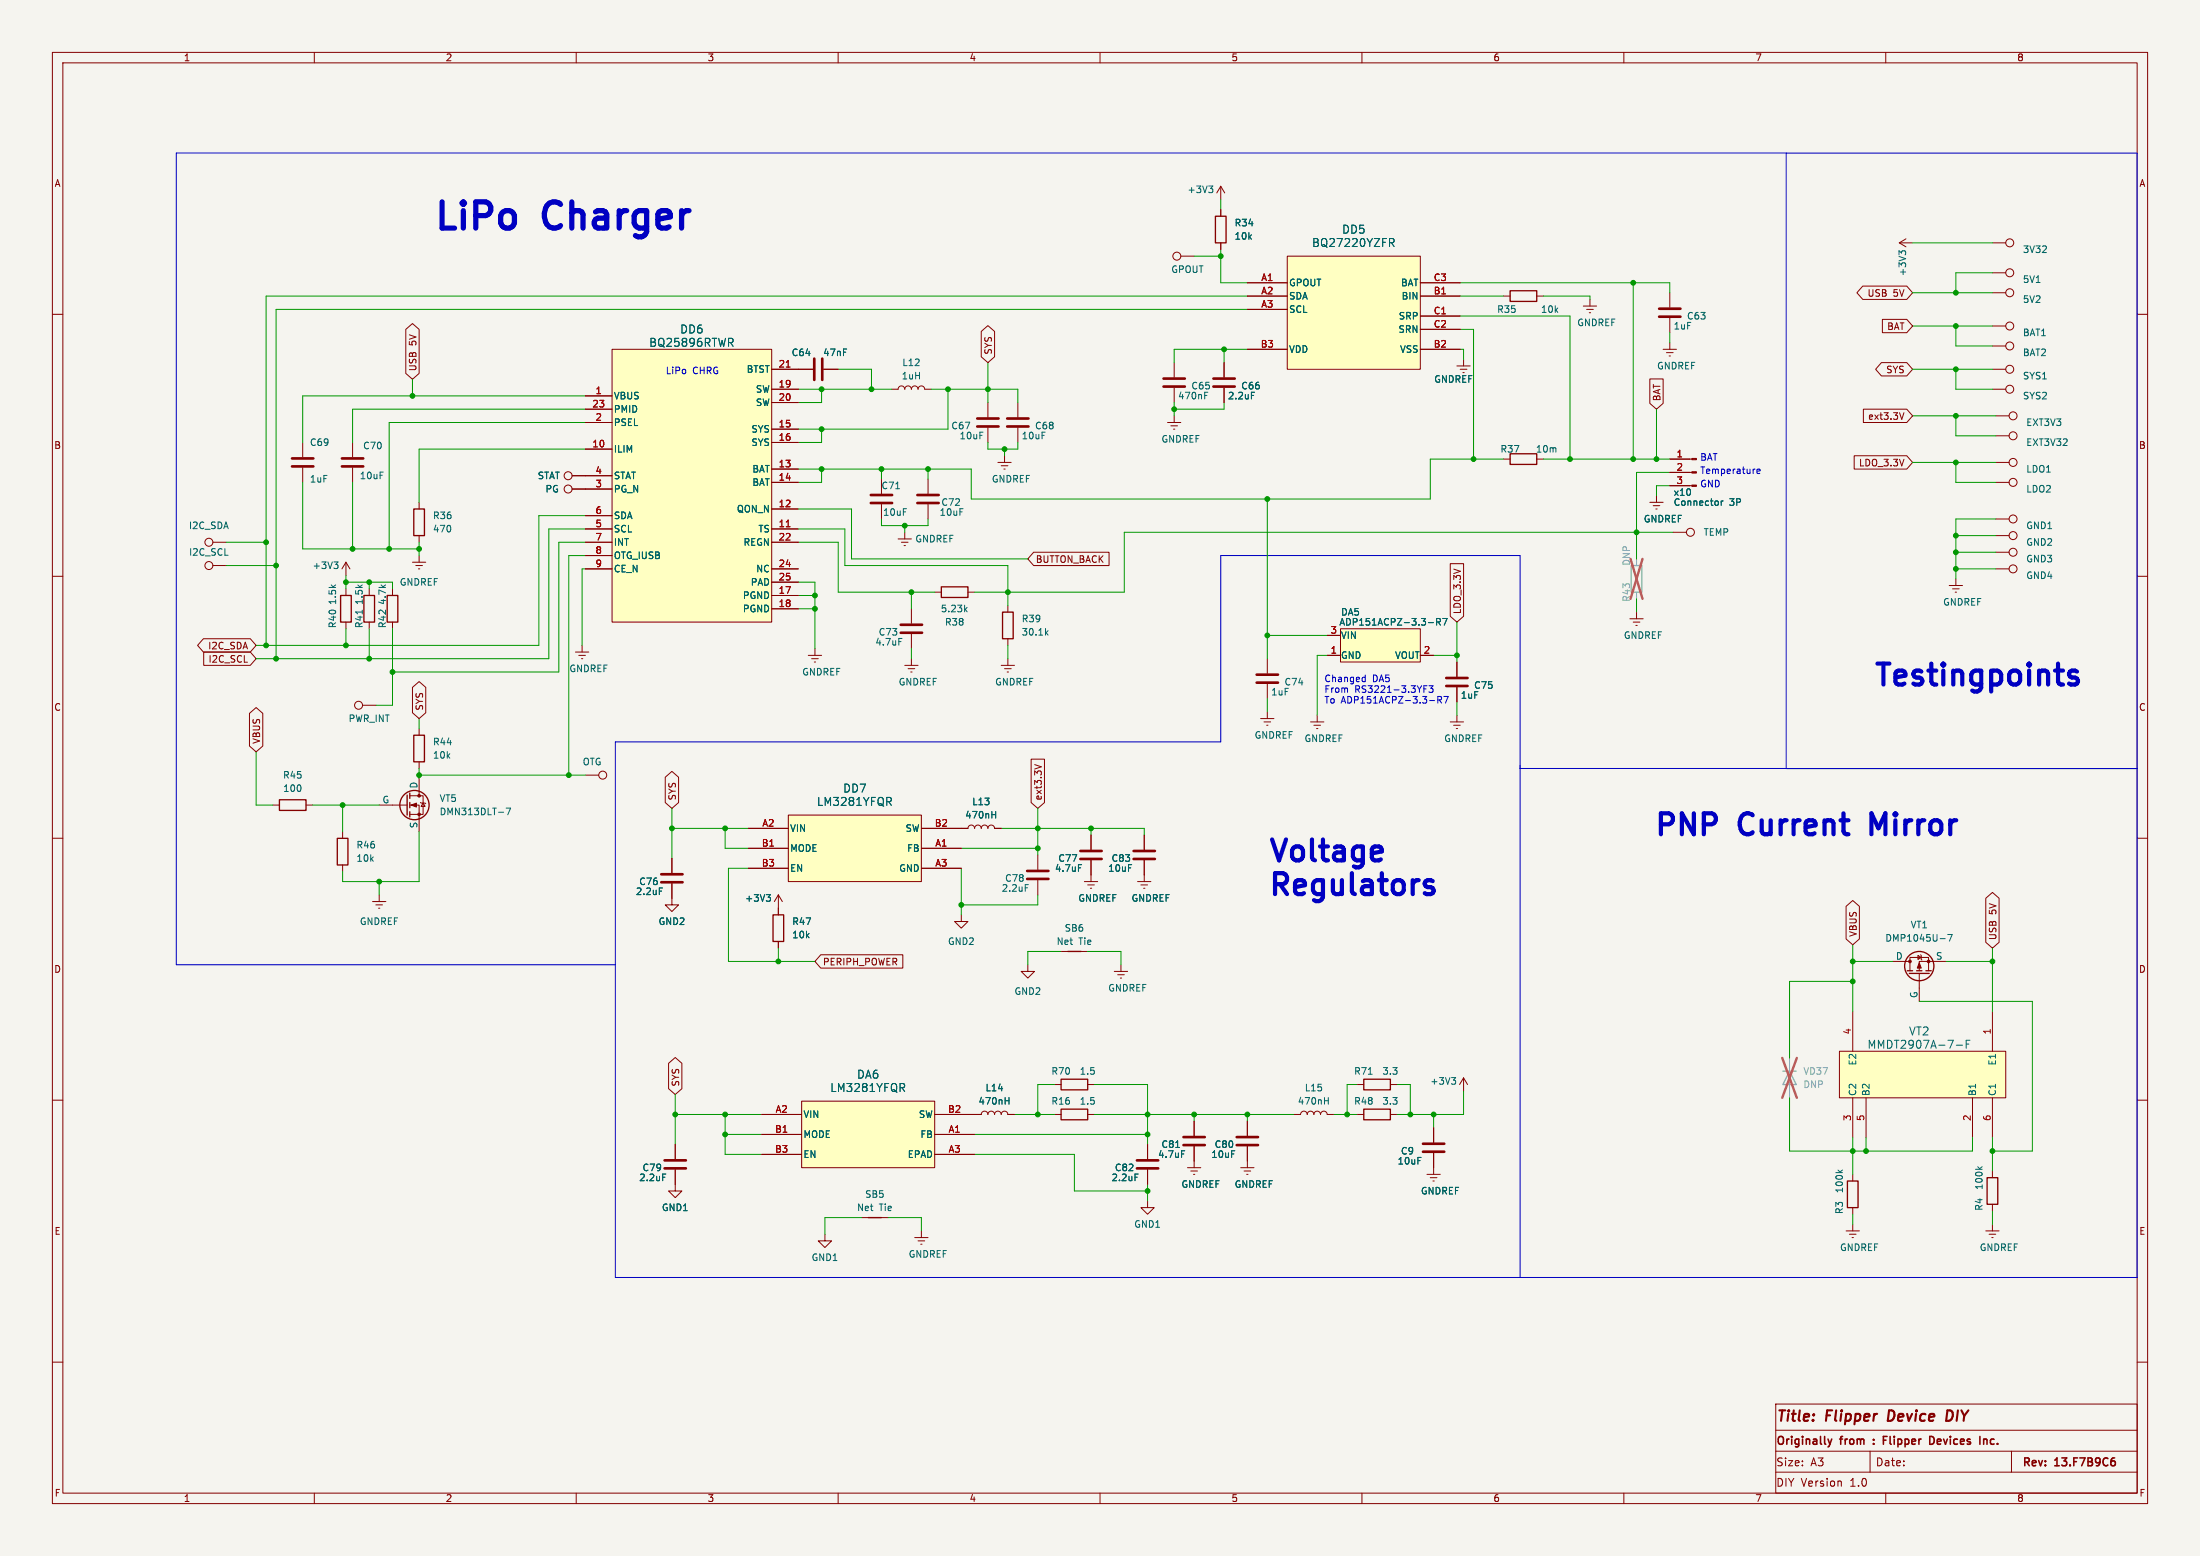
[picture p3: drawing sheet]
<svg xmlns="http://www.w3.org/2000/svg" width="420mm" height="297mm" viewBox="0 0 420 297" stroke-linecap="round" stroke-linejoin="round" font-family="sans-serif">
<path d="M0 0h420v297h-420z" fill="#f5f4ef" stroke="#f5f4ef" stroke-width=".19"/>
<g fill="none" stroke="#840000" stroke-width=".19">
<path d="M10 10h400v277h-400zM12 12h396v273h-396zM60 10v2M110 10v2M160 10v2M210 10v2M260 10v2M310 10v2M360 10v2M10 60h2M408 60h2M10 110h2"/>
<path d="M408 110h2M10 160h2M183.5 158.1h1.3a.64 .64 0 0 1 .6-.6 .64 .64 0 0 1 .7 .6 .64 .64 0 0 1 .6-.6 .64 .64 0 0 1 .6 .6 .64 .64 0 0 1 .7-.6 .64 .64 0 0 1 .6 .6 .64 .64 0 0 1 .6-.6 .64 .64 0 0 1 .7 .6h1.2M408 160h2M183.5 174.6v1.3h1.3l-1.3 1.3-1.3-1.3h1.3M198.1 163.2v2.8M198.1 168v2.8M202.6 181.6h5M212.7 185.4h2.6M213.4 186.1h1.2M213.9 186.7h.2M214 184.2v1.2"/>
<path d="M10 210h2M186.1 212.7h1.2a.64 .64 0 0 1 .7-.6 .64 .64 0 0 1 .6 .6 .64 .64 0 0 1 .6-.6 .64 .64 0 0 1 .7 .6 .64 .64 0 0 1 .6-.6 .64 .64 0 0 1 .6 .6 .64 .64 0 0 1 .7-.6 .64 .64 0 0 1 .6 .6h1.3M408 210h2M10 260h2M408 260h2M339 268h69v17h-69zM339 273h69M339 277h69M357 277v4M384 277v4M60 285v2M110 285v2"/>
<path d="M160 285v2M210 285v2M260 285v2M310 285v2M339 281h69M351.4 282.8l.1 .9M360 285v2"/>
</g>
<path d="M349 274.7l.3 1M349.3 275.7l-.1 .3M349.7 274.7l-.4 1M357.7 275.5v.2M357.7 274.8v.1M359.5 274.9h.5M360.3 274.2h-.8v1.5M368.4 274.2a.76 .76 0 0 1 .9 .7 .76 .76 0 0 1-.9 .8M378.8 274.8h.5v.9M403.7 278.9l.1 .2-.1 .6" fill="none" stroke="#840000" stroke-width=".3"/>
<path d="M360.6 269.2l-.2 2h.5M372.5 269.3l-.7-.1-.3 2h.5l.5-.3" fill="none" stroke="#840000" stroke-width=".4"/>
<path d="M189.4 155.5h.7M190.1 154.9v1.3M195.7 168.9h.6M191.9 210.1h.7M192.6 209.5v1.3" fill="none" stroke="#006464" stroke-width=".19"/>
<path d="M196.1 166.2h4.1M196.1 167.8h4.1" fill="none" stroke="#840000" stroke-width=".51"/>
<path d="M203.8 181.6h2.6" fill="none" stroke="#840000" stroke-width=".25"/>
<path d="M150.5 155.6h25.4v12.7h-25.4z" fill="#ffffc2"/>
<g fill="none" stroke="#840000" stroke-width=".19">
<path d="M317.5 66.7h2.5M318.1 67.3h1.3M318.6 67.9h.3M318.8 65.4v1.3M315 95.9h2.5M315.6 96.5h1.3M316.1 97.2h.3M316.2 94.6v1.3M318.8 92.7h4.2M318.8 90.2h4.2M318.8 87.6h4.2M319.4 101.6h2.5"/>
<path d="M240.7 137.2h2.5M241.3 137.8h1.3M241.8 138.4h.3M241.9 125.7v2.8M241.9 130.6v2.8M241.9 135.9v1.3M250.2 137.8h2.5M250.8 138.4h1.3M251.3 139.1h.3M251.5 136.5v1.3M276.9 137.8h2.5M277.5 138.4h1.3"/>
<path d="M278 139.1h.3M278.1 136.5v1.3M142.9 158.1h7.6M150.5 155.6h25.4v12.7h-25.4zM175.9 158.1h7.6M208.3 159.4v2.8M218.4 159.4v2.8M128.3 168.7v4h1.2l-1.2 1.3-1.3-1.3h1.3M128.3 163.8v2.8M142.9 161.9h7.6M142.9 165.7h7.6M148.6 170.8v3.8"/>
<path d="M148.6 179.7v1.3M148.6 170.8l-.8 1.3M148.6 170.8l.8 1.3M175.9 161.9h7.6M175.9 165.7h7.6M207 168.3h2.5M207.6 168.9h1.3M208.2 169.5h.2M208.3 164.2v4.1M217.2 168.3h2.5M217.8 168.9h1.3M218.3 169.5h.3"/>
<path d="M218.4 164.2v4.1M196.2 184.2v1.2h1.3l-1.3 1.3-1.3-1.3h1.3M201.3 212.7h1.3M201.3 207h1.3M207.6 212.7h1.3M207.6 207h1.3M228 214v2.8M228 218.8v4.1M238.1 214v2.8M238.1 218.8v4.1M259.1 207h1.2M265.4 207h1.3"/>
<path d="M219.1 229.2v1.3h1.2l-1.2 1.3-1.3-1.3h1.3M226.7 222.9h2.5M227.3 223.5h1.3M227.8 224.2h.3M236.9 222.9h2.5M237.5 223.5h1.3M238 224.2h.3"/>
<circle cx="322.7" cy="101.6" r=".76"/>
</g>
<path d="M328.6 95.6v.9M329 95.6l-.4 .3M169.7 153l.5 .7M170 152.3l.2 .2-.2 .4M125.9 169.5h.6M146.3 170.8h.8l-.4 .4M146.8 171.2l.3 .3v.3l-.3 .2M205.9 165h.6M224.4 219h.8M225.6 219.7h.6M261.2 205h.8" fill="none" stroke="#006464" stroke-width=".19"/>
<path d="M239.9 128.8h4.1M239.9 130.3h4.1M126.2 166.9h4.1M126.2 168.4h4.1M206.2 162.4h4.1M206.2 164h4.1M216.4 162.4h4.1M216.4 164h4.1M225.9 217h4.1M225.9 218.6h4.1M236.1 217h4.1M236.1 218.6h4.1" fill="none" stroke="#840000" stroke-width=".51"/>
<path d="M147.6 174.6h2v5.1h-2zM202.6 211.7h5v2h-5zM202.6 206h5v2h-5zM260.3 206h5.1v2h-5.1z" fill="none" stroke="#840000" stroke-width=".25"/>
<path d="M340.4 204.5h2.5M341.6 204.5l1.3 2.5h-2.5z" fill="none" stroke="#9c9b98" stroke-width=".25"/>
<path d="M341.6 201.9v7.7" fill="none" stroke="#9c9b98" stroke-width=".19"/>
<path d="M340.2 201.9l2.8 7.7M343 201.9l-2.8 7.7" fill="none" stroke="#e65255" stroke-width=".46"/>
<g fill="#840000" stroke="#840000" stroke-width=".19">
<path d="M323 92.6h.8v.2h-.8z"/>
<path d="M323 90h.8v.3h-.8z"/>
<path d="M323 87.5h.8v.3h-.8z"/>
</g>
<path d="M255.9 120h15.2v6.4h-15.2z" fill="#ffffc2"/>
<g fill="none" stroke="#840000" stroke-width=".19">
<path d="M233 35.6l-.7 1.2M233 35.6v2.5M233 35.6l.8 1.2M233 40v1.3M233 46.4v1.2M318.8 55.9v2.8M233.7 69.2v2.8M233.7 74v2.8M278.1 69.9h2.6M278.8 70.5h1.2M279.3 71.1h.2M279.4 68.6v1.3"/>
<path d="M318.8 60.7v2.8M57.8 84.5v2.7M57.8 89.3v2.8M67.3 84.5v2.7M67.3 89.3v2.8M40.6 108h2.6M40.6 103.5h2.6M78.7 107.3h2.6M79.4 108h1.2M79.9 108.6h.2M80 106v1.3M69.2 134.6h2.6"/>
<path d="M80 139.1v1.2M253.4 125.1h2.5M253.4 121.3h2.5M255.9 120h15.2v6.4h-15.2zM271.1 125.1h2.6M52.1 153.7h1.2M58.4 153.7h1.3M65.4 158.8v1.2M80 145.4v1.3M65.4 165.1v1.3M71.1 172.1h2.6M71.8 172.7h1.2"/>
<path d="M72.3 173.4h.2M72.4 170.8v1.3"/>
<circle cx="39.9" cy="107.9" r=".76"/>
<circle cx="39.9" cy="103.5" r=".76"/>
<circle cx="68.5" cy="134.6" r=".76"/>
</g>
<path d="M230.7 35.5h.8l-.4 .5M231.3 36l.2 .2v.3l-.2 .3M272.7 118.8h1M274.3 118.7h.6l.1-.2-.1-.3-.6-.1v1.2M274.6 118.7l.4 .6M275.4 118.1h.9l-.6 1.2" fill="none" stroke="#006464" stroke-width=".19"/>
<path d="M316.7 58.9h4.1M231.6 72.3h4.1M231.6 73.8h4.1M316.7 60.5h4.1M55.8 89h4M55.8 87.5h4M65.3 89h4M65.3 87.5h4" fill="none" stroke="#840000" stroke-width=".51"/>
<path d="M232 41.3h2.1v5.1h-2.1zM53.3 152.7h5.1v2h-5.1zM79 140.3h2v5.1h-2zM64.4 160h2v5.1h-2z" fill="none" stroke="#840000" stroke-width=".25"/>
<path d="M116.8 66.7h30.5v52h-30.5z" fill="#ffffc2"/>
<g fill="none" stroke="#840000" stroke-width=".19">
<path d="M287 56.5h1.3M293.4 56.5h1.2M302.3 58.4h2.5M302.9 59.1h1.3M303.4 59.7h.3M303.5 57.2v1.2M380.4 55.9h2.5M111.8 75.6h5M111.8 78.1h5M116.8 66.7h30.5v52h-30.5zM147.3 74.3h5.1M147.3 76.8h5.1"/>
<path d="M147.3 70.5h5.1M80 95.9v1.3M109.2 90.8h7.6M109.2 93.3h7.6M111.8 85.7h5M111.8 80.6h5M111.8 98.4h5M147.3 97.2h5.1M147.3 89.5h5.1M147.3 92.1h5.1M147.3 81.9h5.1M147.3 84.5h5.1"/>
<path d="M287 87.6h1.3M293.4 87.6h1.2M66 107.3l-.7 1.3M66 107.3v2.6M66 112.4v1.3M66 118.7v1.3M66 107.3l.8 1.3M70.5 112.4v1.3M70.5 118.7v1.3M74.9 112.4v1.3M74.9 118.7v1.3M80 102.2v1.3"/>
<path d="M111.8 101h5M111.8 103.5h5M111.8 108.6h5M111.8 106h5M147.3 101h5.1M147.3 113.7h5.1M147.3 116.2h5.1M147.3 103.5h5.1M147.3 108.6h5.1M147.3 111.1h5.1M311.1 118.1h2.6M311.8 118.7h1.3"/>
<path d="M312.3 119.4h.2M312.4 116.8v1.3M109.9 124.5h2.5M110.5 125.1h1.3M111 125.7h.3M111.1 123.2v1.3M72.4 153.7h5.3M78.2 153.7h1.8v5.1M78.2 151.9h2.6v3.5h-2.6M80 148.6v3.3M80.3 153.2l1 .2M80.8 153.3l.4 .6h-.8z"/>
<path d="M111.8 148h2.5M361.3 183.5h3.3M364.6 185.3v-2.5h3.6v2.5M366.1 182.4l.7 .4-.7 .3zM366.4 185.8v5.3M366.6 182.2l.3 1.1M371.5 183.5h-5.1v1.8M247 212.7h1.3a.64 .64 0 0 1 .6-.6 .64 .64 0 0 1 .7 .6 .64 .64 0 0 1 .6-.6 .64 .64 0 0 1 .6 .6 .64 .64 0 0 1 .7-.6 .64 .64 0 0 1 .6 .6 .64 .64 0 0 1 .6-.6 .64 .64 0 0 1 .7 .6h1.2M259.1 212.7h1.2M265.4 212.7h1.3M273.7 215.3v2.8M279.4 205.7l-.8 1.3"/>
<path d="M279.4 205.7v2.6M279.4 205.7l.8 1.3M272.4 224.2h2.6M273 224.8h1.3M273.6 225.4h.2M273.7 220.1v4.1"/>
<circle cx="383.7" cy="55.9" r=".76"/>
<circle cx="108.5" cy="90.8" r=".76"/>
<circle cx="108.5" cy="93.3" r=".76"/>
<circle cx="115.1" cy="148" r=".76"/>
</g>
<path d="M150.1 70.1h.7M150.1 100.5h.7" fill="none" stroke="#a90000" stroke-width=".19"/>
<path d="M139.4 65.4l.6 .7M139.8 64.7l.2 .2-.2 .4M63.7 107.3h.8l-.4 .4M64.3 107.7l.2 .3v.3l-.2 .2M69.2 116.5v.7M96.6 154.2h.9l-.6 1.3M370.4 179.2h1M371.8 178.4h.9l-.6 1.2M252.9 210.1h.7M253.6 209.5v1.3M277.1 205.7h.8l-.4 .5M277.6 206.2l.3 .2v.3l-.3 .3" fill="none" stroke="#006464" stroke-width=".19"/>
<g fill="none" stroke="#840000" stroke-width=".25">
<path d="M288.3 55.5h5.1v2h-5.1zM79 97.2h2v5h-2zM288.3 86.6h5.1v2h-5.1zM65 113.7h2.1v5h-2.1zM69.5 113.7h2v5h-2zM73.9 113.7h2v5h-2zM77.7 151.8v3.8M78.2 151.4v1M78.2 153.2v1M78.2 154.9v1.1M364.1 185.3h1M364.5 185.8h3.8"/>
<path d="M365.9 185.3h1M367.7 185.3h1M260.3 211.7h5.1v2h-5.1z"/>
<circle cx="79.1" cy="153.7" r="2.79"/>
<circle cx="366.4" cy="184.4" r="2.79"/>
</g>
<g fill="#840000" stroke="#840000" stroke-width=".19">
<path d="M78.5 153.7l1-.4v.8z"/>
<path d="M366.4 183.8l.4 1h-.8z"/>
<circle cx="80" cy="155.4" r=".25"/>
<circle cx="80" cy="151.9" r=".25"/>
<circle cx="368.2" cy="183.5" r=".25"/>
<circle cx="364.6" cy="183.5" r=".25"/>
</g>
<path d="M271.7 218.3h4M271.7 219.8h4" fill="none" stroke="#840000" stroke-width=".51"/>
<path d="M311.4 108h2v5h-2z" fill="none" stroke="#9c9b98" stroke-width=".25"/>
<path d="M312.4 106.7v1.3M312.4 113v1.3" fill="none" stroke="#9c9b98" stroke-width=".19"/>
<path d="M311.3 106.7l2.3 7.6M313.6 106.7l-2.3 7.6" fill="none" stroke="#e65255" stroke-width=".46"/>
<path d="M245.7 48.9h25.4v21.6h-25.4z" fill="#ffffc2"/>
<g fill="none" stroke="#840000" stroke-width=".19">
<path d="M225.4 48.9h2.6M238.1 54h7.6M238.1 56.5h7.6M238.1 59.1h7.6M245.7 48.9h25.4v21.6h-25.4zM271.1 54h7.7M271.1 56.5h7.7M238.1 66.7h7.6M271.1 66.7h7.7M271.1 60.3h7.7M271.1 62.9h7.7M380.4 62.2h2.5"/>
<path d="M381 83.2h2.5M381 102.2h2.5M172.7 127h2.6M173.4 127.6h1.2M173.9 128.3h.2M174 125.7v1.3M164.5 232.4h5M380.4 223.5v1.3M380.4 229.9v1.2"/>
<circle cx="224.7" cy="48.9" r=".76"/>
<circle cx="383.7" cy="62.2" r=".76"/>
<circle cx="384.3" cy="83.2" r=".76"/>
<circle cx="384.3" cy="102.2" r=".76"/>
</g>
<path d="M265.3 45.5h.5l.3 .3-.1 .5h-.7M265.6 46.3l.5 .8M377.6 222.7l.4 .5M378.4 222.7l-.5 .4" fill="none" stroke="#006464" stroke-width=".19"/>
<path d="M165.7 232.4h2.6M379.3 224.8h2.1v5.1h-2.1z" fill="none" stroke="#840000" stroke-width=".25"/>
<path d="M153 210.2h25.4v12.7h-25.4z" fill="#ffffc2"/>
<g fill="none" stroke="#840000" stroke-width=".19">
<path d="M362.6 46.4h2.5M362.6 46.4l1.3 .7M363.9 45.6l-1.3 .8M380.4 46.4h2.5M152.4 70.5h2.8M157.2 70.5h2.8M170.2 74.3h1.2a.64 .64 0 0 1 .7-.6 .64 .64 0 0 1 .6 .6 .64 .64 0 0 1 .7-.6 .64 .64 0 0 1 .6 .6 .64 .64 0 0 1 .6-.6 .64 .64 0 0 1 .7 .6 .64 .64 0 0 1 .6-.6 .64 .64 0 0 1 .6 .6h1.3M194.3 76.8v2.8M224.2 69.2v2.8M224.2 74v2.8M224.2 79.4v1.2M380.4 74.3h2.5"/>
<path d="M380.4 66h2.5M190.5 88.3h2.5M191.1 88.9h1.3M191.6 89.5h.3M191.8 87v1.3M194.3 81.7v2.8M222.9 80.6h2.5M223.5 81.3h1.3M224 81.9h.3M381 88.3h2.5M381 92.1h2.5M381 99.1h2.5"/>
<path d="M171.4 102.9h2.6M172.1 103.5h1.3M172.6 104.1h.2M172.7 101.6v1.3M174 116.2v2.8M178.4 113h1.3M184.8 113h1.3M192.4 115.6v1.2M372.1 111.8h2.5M372.7 112.4h1.3M373.3 113h.2M373.4 110.5v1.3"/>
<path d="M381 108.6h2.5M381 105.4h2.5M154.3 125.1h2.5M154.9 125.7h1.3M155.4 126.4h.3M155.6 123.8v1.3M174 121v2.8M191.1 127h2.6M191.8 127.6h1.2M192.3 128.3h.2M192.4 121.9v1.3M192.4 125.7v1.3"/>
<path d="M278.1 126.4v2.8M278.1 131.2v2.8M128.9 218.4v2.8M145.4 216.5h7.6M145.4 212.7h7.6M153 210.2h25.4v12.7h-25.4zM178.4 216.5h7.7M178.4 212.7h7.7M219.1 218.4v2.8M128.9 223.3v4h1.3l-1.3 1.3-1.3-1.3h1.3M145.4 220.3h7.6M157.5 235.6v1.3h1.2l-1.2 1.2-1.3-1.2h1.3"/>
<path d="M178.4 220.3h7.7M219.1 223.3v2.8M352.4 234.9h2.6M353.1 235.6h1.2M353.6 236.2h.2M353.7 224.2v1.2M353.7 230.5v1.3M353.7 233.7v1.2M379.1 234.9h2.5M379.7 235.6h1.3M380.2 236.2h.3M380.4 233.7v1.2"/>
<circle cx="383.7" cy="46.4" r=".76"/>
<circle cx="383.7" cy="74.3" r=".76"/>
<circle cx="383.7" cy="66" r=".76"/>
<circle cx="384.3" cy="92.1" r=".76"/>
<circle cx="384.3" cy="88.3" r=".76"/>
<circle cx="384.3" cy="99.1" r=".76"/>
<circle cx="384.3" cy="108.6" r=".76"/>
<circle cx="384.3" cy="105.4" r=".76"/>
</g>
<g fill="none" stroke="#006464" stroke-width=".19">
<path d="M363 48.3l-.5-.4v.8M363 48.1l.3-.2h.3l.2 .2M230 75.5h.4M184.3 116.3l.3 .5M184.6 115.9l-.5 .5M171.6 121.9h.6M199.7 120.7l.4 .5M200.1 120.4l-.5 .5M172.2 207.6l.5 .7M172.6 206.9l.1 .2-.1 .4M126.5 224.1h.6M216.7 224.1h.6"/>
<path d="M350.9 223.3l.5 .5M351.7 223.3l-.4 .4"/>
</g>
<path d="M179.7 112h5.1v2h-5.1zM191.4 116.8h2v5.1h-2zM352.7 225.4h2v5.1h-2z" fill="none" stroke="#840000" stroke-width=".25"/>
<g fill="none" stroke="#840000" stroke-width=".51">
<path d="M155.4 68.5v4M157 68.5v4M192.3 79.9h4M222.1 72.3h4.1M222.1 73.8h4.1M192.3 81.4h4M172 119.3h4M172 120.8h4M276.1 129.4h4.1M276.1 130.9h4.1M126.9 221.5h4M126.9 223h4"/>
<path d="M217 221.5h4.1M217 223h4.1"/>
</g>
<path d="M351.2 200.7h31.7v8.9h-31.7z" fill="#ffffc2"/>
<g fill="none" stroke="#840000" stroke-width=".19">
<path d="M233 40v1.3M233 46.4v1.2M238.1 54h7.6M238.1 56.5h7.6M238.1 59.1h7.6M271.1 54h7.7M271.1 56.5h7.7M355.6 54.6h8.4l1.1 1.3-1.1 1.3h-8.4l-1.1-1.3zM380.4 52.1h2.5M77.5 62.9l1.2-1.1 1.3 1.1v8.4l-1.3 1.1-1.2-1.1zM111.8 75.6h5M111.8 78.1h5"/>
<path d="M147.3 70.5h7.9M147.3 74.3h5.1M147.3 76.8h5.1M157.2 70.5h2.8M187.3 63.3l1.3-1.1 1.3 1.1v4.8l-1.3 1.1-1.3-1.1zM188.6 76.8v2.8M233.7 69.2v2.8M233.7 74v2.8M238.1 66.7h7.6M271.1 66.7h7.7M271.1 60.3h7.7M271.1 62.9h7.7"/>
<path d="M315 72.3h2.5v4.7l-1.3 1.1-1.2-1.1zM355.7 78.1h8.3l1.1 1.3-1.1 1.2h-8.3zM359.2 69.2h4.8l1.1 1.3-1.1 1.3h-4.8l-1.1-1.3zM359.4 61h4.6l1.1 1.2-1.1 1.3h-4.6zM363.5 78.8l-.4 1.2M380.4 70.5h2.5M381 79.4h2.5M109.2 90.8h7.6M109.2 93.3h7.6M111.8 85.7h5M111.8 80.6h5M111.8 98.4h5"/>
<path d="M147.3 97.2h5.1M147.3 89.5h5.1M147.3 92.1h5.1M147.3 81.9h5.1M147.3 84.5h5.1M168.3 91.4v2.8M168.3 96.3v2.8M177.2 91.4v2.8M177.2 96.3v2.8M188.6 81.7v2.8M318.8 87.6h3.8M318.8 90.2h3.8"/>
<path d="M318.8 92.7h3.8M354 87h10l1.1 1.3-1.1 1.2h-10zM111.8 101h5M111.8 103.5h5M111.8 108.6h5M111.8 106h5M147.3 101h5.1M147.3 113.7h5.1M147.3 116.2h5.1M147.3 103.5h5.1M147.3 108.6h5.1M147.3 111.1h5.1"/>
<path d="M197.3 105.4h14.4v2.6h-14.4l-1.1-1.3zM276.9 107.6h2.5v10l-1.3 1.1-1.2-1.1zM38.8 121.9h9l1.1 1.3-1.1 1.3h-9l-1.1-1.3zM38.9 124.5h8.9l1.1 1.2-1.1 1.3h-8.9zM47.6 136.2l1.3-1.1 1.3 1.1v6.2l-1.3 1.1-1.3-1.1zM78.7 131.2l1.3-1.1 1.3 1.1v4.8l-1.3 1.2-1.3-1.2zM253.4 125.1h2.5M253.4 121.3h2.5M271.1 125.1h2.6M278.1 126.4v2.8M278.1 131.2v2.8M127 148.4l1.3-1.2 1.2 1.2v4.8l-1.2 1.1-1.3-1.1z"/>
<path d="M142.9 158.1h7.6M175.9 158.1h8.9M189.9 158.1h1.2M196.8 144.9h2.6v8.3l-1.3 1.1-1.3-1.1zM197.5 145.9l1.3 .5M208.3 159.4v2.8M218.4 159.4v2.8M128.3 163.8v2.8M128.3 168.7v2.8M142.9 161.9h7.6M142.9 165.7h7.6M148.6 173.4v1.2"/>
<path d="M148.6 179.7v1.3M175.9 161.9h7.6M175.9 165.7h7.6M208.3 164.2v2.8M218.4 164.2v2.8M352.4 173l1.3-1.1 1.3 1.1v6.2l-1.3 1.1-1.3-1.1zM379.1 171.5l1.3-1.2 1.2 1.2v8.4l-1.2 1.1-1.3-1.1zM156.7 182.2h15.7v2.6h-15.7l-1.1-1.3zM353.7 193v7.7M380.4 193v7.7M127.6 203l1.3-1.1 1.3 1.1v4.8l-1.3 1.1-1.3-1.1zM128.9 218.4v2.8"/>
<path d="M145.4 216.5h7.6M145.4 212.7h7.6M178.4 216.5h7.7M178.4 212.7h8.9M192.4 212.7h1.3M219.1 218.4v2.8M228 214v2.8M228 218.8v2.8M238.1 214v2.8M238.1 218.8v2.8M273.7 215.3v2.8M351.2 200.7h31.7v8.9h-31.7z"/>
<path d="M353.7 209.6v7.6M356.2 209.6v7.6M376.6 209.6v7.6M380.4 209.6v7.6M128.9 223.3v2.8M145.4 220.3h7.6M174.6 236.2h2.6M175.3 236.9h1.2M175.8 237.5h.2M175.9 234.9v1.3M178.4 220.3h7.7M219.1 223.3v2.8"/>
<path d="M273.7 220.1v2.8"/>
<circle cx="383.7" cy="52.1" r=".76"/>
<circle cx="383.7" cy="70.5" r=".76"/>
<circle cx="384.3" cy="79.4" r=".76"/>
</g>
<g fill="none" stroke="#006464" stroke-width=".19">
<path d="M265.3 45.5h.5l.3 .3-.1 .5h-.7M265.6 46.3l.5 .8M139.4 65.4l.6 .7M139.8 64.7l.2 .2-.2 .4M171 93.3h.7M328.6 95.6v.9M329 95.6l-.4 .3M272.7 118.8h1M274.3 118.7h.6l.1-.2-.1-.3-.6-.1v1.2M274.6 118.7l.4 .6M275.4 118.1h.9l-.6 1.2M169.7 153l.5 .7"/>
<path d="M170 152.3l.2 .2-.2 .4M189.4 155.5h.7M190.1 154.9v1.3M125.9 169.5h.6M146.3 170.8h.8l-.4 .4M146.8 171.2l.3 .3v.3l-.3 .2M205.9 165h.6M373.5 199.5h1.1M375.4 199.3h.5M376.1 198.6h-.7v1.5M172.2 207.6l.5 .7M172.6 206.9l.1 .2-.1 .4"/>
<path d="M191.9 210.1h.7M192.6 209.5v1.3M224.4 219h.8M225.6 219.7h.6M126.5 224.1h.6M216.7 224.1h.6"/>
</g>
<path d="M186.6 79.9h4M166.2 94.5h4.1M166.2 96h4.1M175.1 94.5h4.1M175.1 96h4.1M186.6 81.4h4" fill="none" stroke="#840000" stroke-width=".51"/>
<path d="M395.6 129.3h.5l.4 .2 .2 .6-.2 .4-.4 .2h-.7M395.6 128h.5l.4 .2M358.6 158.1l-1.3-2.9v4M272.6 169.3h.5l.4 .2 .2 .6-.2 .4-.4 .2h-.7M272.6 168h.5l.4 .2" fill="none" stroke="#0000c2" stroke-width=".8"/>
<g fill="none" stroke="#0000c2" stroke-width=".19">
<path d="M341 29.2v117.5h-50.8M335.4 90l.6-.2v-.2l-.4-.1-.2 .2 .1 .6h.5M260.3 129.3h.3M260.6 128.8v1.3M260.6 130.1h-.3M271.8 131.5h.4M271.8 130.9h.6M272.8 130.9h.8l-.5 .5 .4 .1v.5l-.2 .2-.5-.2M272.9 133.7h1M274.5 133.6l.6-.1 .1-.1-.1-.3-.6-.2v1.3M274.8 133.6l.4 .6M275.6 132.9h.9l-.6 1.3"/>
<path d="M341 146.7h67M117.5 184.2h-83.8v-155h374.3v214.6h-290.5v-102.2h115.5v-35.6h57.2v137.8"/>
</g>
<g fill="none" stroke="#009600" stroke-width=".19">
<path d="M233 38.1v1.9M228 48.9h5M233 47.6v6.4h5.1M238.1 59.1h-185.4v66.6M238.1 56.5h-187.3v66.7M278.8 54h40v1.9M278.8 56.5h8.2M294.6 56.5h8.9v.7M311.8 54v33.6M365.1 46.4h15.3M365.1 55.9h15.3M380.4 52.1h-7v3.8"/>
<path d="M78.7 72.4v3.2M111.8 78.1h-44.5v6.4M111.8 75.6h-54v8.9M152.4 74.3h17.8M156.8 74.3v2.5h-4.4M160 70.5h6.4v3.8M177.8 74.3h16.5v2.5M181 74.3v7.6h-28.6M188.6 69.2v7.6M224.2 76.8v2.6M233.7 66.7v2.5M233.7 76.8v1.3h-9.5"/>
<path d="M238.1 66.7h-13.9v2.5M278.8 66.7h.6v1.9M278.8 62.9h2.5v24.7M278.8 60.3h20.9v27.3M316.2 78.1v9.5M318.8 63.5v1.9M365.1 62.2h15.3M365.1 79.4h15.9M365.1 70.5h15.3M373.4 62.2v3.8h7M373.4 70.5v3.8h7M373.4 79.4v3.8h7.6"/>
<path d="M57.8 92.1v12.7h22.2M67.3 92.1v12.7M111.8 98.4h-8.9v24.8h-54M111.8 85.7h-31.8v10.2M111.8 80.6h-37.5v24.2M152.4 97.2h10.2v9.5h33.6M156.8 89.5v2.6h-4.4M156.8 81.9v2.6h-4.4M168.3 89.5v1.9M168.3 99.1v1.2h8.9v-1.2M177.2 89.5v1.9M188.6 84.5v1.2h5.7v-1.2"/>
<path d="M191.8 85.7v1.3M241.9 95.3v30.4M287 87.6h-14v7.7h-87.6v-5.8h-33M294.6 87.6h24.2M318.8 92.7h-2.6v1.9M318.8 90.2h-6.4v16.5M365.1 88.3h15.9M373.4 88.3v3.8h7.6M381 99.1h-7.6v11.4M43.2 103.5h7.6M43.2 108h9.5M66 111.1h8.9v1.3"/>
<path d="M66 109.9v2.5M70.5 111.1v1.3M80 103.5v2.5M111.8 101h-7v24.7h-55.9M111.8 103.5h-5.1v24.8h-31.8M111.8 108.6h-.7v14.6M111.8 106h-3.2v42M152.4 103.5h7.6v9.5h18.4M152.4 101h8.9v7h31.1v7.6M152.4 116.2h3.2M152.4 113.7h3.2M152.4 111.1h3.2v12.7"/>
<path d="M172.7 100.3v1.3M174 113v3.2M278.1 118.7v7.7M312.4 114.3v2.5M319.4 101.6h-104.8v11.4h-28.5M373.4 108.6h7.6M373.4 102.2h7.6M373.4 105.4h7.6M66 120v3.2M70.5 120v5.7M74.9 120v14.6h-3.1M80 137.2v1.9"/>
<path d="M174 123.8v1.9M192.4 123.2v2.5M241.9 133.4v2.5M241.9 121.3h11.5M253.4 125.1h-1.9v11.4M273.7 125.1h4.4M278.1 134v2.5M48.9 143.5v10.2h3.2M59.7 153.7h12.7M65.4 153.7v5.1M80 148h31.8M80 158.8v9.5h-14.6v-1.9"/>
<path d="M80 146.7v1.9M128.3 158.1h14.6M128.3 154.3v9.5M138.4 158.1v3.8h4.5M191.1 158.1h27.3v1.3M198.1 154.3v8.9M208.3 158.1v1.3M72.4 168.3v2.5M142.9 165.7h-3.8v17.8h16.5M183.5 161.9h14.6M183.5 165.7v8.9M198.1 170.8v1.9h-14.6"/>
<path d="M148.6 181v2.5M202.6 181.6h-6.4v2.6M207.6 181.6h6.4v2.6M353.7 183.5h7.6M353.7 180.3v12.7M353.7 187.3h-12.1v14.6M366.4 191.1h21.6v28.6h-7.6M371.5 183.5h8.9M380.4 181v12M128.9 208.9v9.5M128.9 212.7h16.5M138.4 212.7v7.6h7"/>
<path d="M138.4 216.5h7M186.1 216.5h33M193.7 212.7h7.6M201.3 207h-3.2v5.7M208.9 212.7h38.1M208.9 207h10.2v11.4M228 212.7v1.3M238.1 212.7v1.3M254.6 212.7h4.5M259.1 207h-1.9v5.7M266.7 207h2.5v5.7M273.7 212.7v2.6"/>
<path d="M279.4 208.3v4.4h-12.7M341.6 209.6v10.1h35v-2.5M353.7 217.2v7M356.2 217.2v2.5M380.4 217.2v6.3M164.5 232.4h-7v3.2M169.5 232.4h6.4v2.5M186.1 220.3h19v7h14M219.1 226.1v3.1M353.7 231.8v1.9M380.4 231.1v2.6"/>
</g>
<path d="M150.1 70.1h.7M150.1 100.5h.7" fill="none" stroke="#a90000" stroke-width=".19"/>
<g fill="#009600" stroke="#009600" stroke-width=".19">
<circle cx="191.8" cy="85.7" r=".46"/>
<circle cx="181" cy="74.3" r=".46"/>
<circle cx="219.1" cy="227.3" r=".46"/>
<circle cx="278.1" cy="125.1" r=".46"/>
<circle cx="241.9" cy="121.3" r=".46"/>
<circle cx="208.3" cy="158.1" r=".46"/>
<circle cx="224.2" cy="78.1" r=".46"/>
<circle cx="233" cy="48.9" r=".46"/>
<circle cx="241.9" cy="95.3" r=".46"/>
<circle cx="233.7" cy="66.7" r=".46"/>
<circle cx="219.1" cy="212.7" r=".46"/>
<circle cx="228" cy="212.7" r=".46"/>
<circle cx="219.1" cy="216.5" r=".46"/>
<circle cx="238.1" cy="212.7" r=".46"/>
<circle cx="273.7" cy="212.7" r=".46"/>
<circle cx="269.2" cy="212.7" r=".46"/>
<circle cx="50.8" cy="123.2" r=".46"/>
<circle cx="52.7" cy="125.7" r=".46"/>
<circle cx="67.3" cy="104.8" r=".46"/>
<circle cx="66" cy="111.1" r=".46"/>
<circle cx="74.3" cy="104.8" r=".46"/>
<circle cx="52.7" cy="108" r=".46"/>
<circle cx="50.8" cy="103.5" r=".46"/>
<circle cx="172.7" cy="100.3" r=".46"/>
<circle cx="177.2" cy="89.5" r=".46"/>
<circle cx="188.6" cy="74.3" r=".46"/>
<circle cx="156.8" cy="89.5" r=".46"/>
<circle cx="168.3" cy="89.5" r=".46"/>
<circle cx="174" cy="113" r=".46"/>
<circle cx="192.4" cy="113" r=".46"/>
<circle cx="70.5" cy="111.1" r=".46"/>
<circle cx="198.1" cy="212.7" r=".46"/>
<circle cx="198.1" cy="161.9" r=".46"/>
<circle cx="198.1" cy="158.1" r=".46"/>
<circle cx="138.4" cy="216.5" r=".46"/>
<circle cx="128.9" cy="212.7" r=".46"/>
<circle cx="138.4" cy="212.7" r=".46"/>
<circle cx="148.6" cy="183.5" r=".46"/>
<circle cx="155.6" cy="113.7" r=".46"/>
<circle cx="155.6" cy="116.2" r=".46"/>
<circle cx="183.5" cy="172.7" r=".46"/>
<circle cx="80" cy="104.8" r=".46"/>
<circle cx="156.8" cy="74.3" r=".46"/>
<circle cx="166.4" cy="74.3" r=".46"/>
<circle cx="156.8" cy="81.9" r=".46"/>
<circle cx="78.7" cy="75.6" r=".46"/>
<circle cx="108.6" cy="148" r=".46"/>
<circle cx="128.3" cy="158.1" r=".46"/>
<circle cx="138.4" cy="158.1" r=".46"/>
<circle cx="74.9" cy="128.3" r=".46"/>
<circle cx="70.5" cy="125.7" r=".46"/>
<circle cx="80" cy="148" r=".46"/>
<circle cx="72.4" cy="168.3" r=".46"/>
<circle cx="65.4" cy="153.7" r=".46"/>
<circle cx="66" cy="123.2" r=".46"/>
<circle cx="380.4" cy="183.5" r=".46"/>
<circle cx="373.4" cy="102.2" r=".46"/>
<circle cx="373.4" cy="88.3" r=".46"/>
<circle cx="373.4" cy="105.4" r=".46"/>
<circle cx="373.4" cy="108.6" r=".46"/>
<circle cx="353.7" cy="183.5" r=".46"/>
<circle cx="353.7" cy="187.3" r=".46"/>
<circle cx="311.8" cy="54" r=".46"/>
<circle cx="281.3" cy="87.6" r=".46"/>
<circle cx="311.8" cy="87.6" r=".46"/>
<circle cx="299.7" cy="87.6" r=".46"/>
<circle cx="316.2" cy="87.6" r=".46"/>
<circle cx="373.4" cy="79.4" r=".46"/>
<circle cx="373.4" cy="70.5" r=".46"/>
<circle cx="312.4" cy="101.6" r=".46"/>
<circle cx="373.4" cy="55.9" r=".46"/>
<circle cx="353.7" cy="219.7" r=".46"/>
<circle cx="380.4" cy="219.7" r=".46"/>
<circle cx="257.2" cy="212.7" r=".46"/>
<circle cx="356.2" cy="219.7" r=".46"/>
<circle cx="373.4" cy="62.2" r=".46"/>
</g>
<g font-size="7" fill="#0000c2">
<text x="82.5" y="44.2">LiPo</text>
<text x="104.3" y="44.2">Charger</text>
</g>
<g font-size="5.6" fill="#0000c2">
<text x="357.5" y="131.2">Testingpoints</text>
<text x="315.6" y="159.8">PNP</text>
<text x="332.4" y="159.8">Current</text>
<text x="359" y="159.8">Mirror</text>
<text x="241.9" y="164.8">Voltage</text>
<text x="241.9" y="171.2">Regulators</text>
</g>
<g font-size="2.8" fill="#840000">
<text x="339" y="271.9">Title:</text>
<text x="348.6" y="271.9">Flipper</text>
<text x="361.3" y="271.9">Device</text>
<text x="373.2" y="271.9">DIY</text>
</g>
<g font-size="2.1" fill="#006464">
<text x="250.4" y="47.3">BQ27220YZFR</text>
<text x="256.1" y="44.8">DD5</text>
<text x="129.8" y="63.9">DD6</text>
<text x="123.8" y="66.4">BQ25896RTWR</text>
<text x="155.9" y="154">LM3281YFQR</text>
<text x="160.9" y="151.5">DD7</text>
<text x="364.4" y="197.8">VT2</text>
<text x="356.4" y="200.4">MMDT2907A-7-F</text>
<text x="158.4" y="208.6">LM3281YFQR</text>
<text x="163.5" y="206.1">DA6</text>
</g>
<g font-size="2.1" fill="#840000">
<text x="339" y="280.1">Size:</text>
<text x="339" y="276.2">Originally</text>
<text x="345.6" y="280.1">A3</text>
<text x="351.4" y="276.2">from</text>
<text x="358" y="280.1">Date:</text>
<text x="360.8" y="276.2">Flipper</text>
<text x="370.2" y="276.2">Devices</text>
<text x="380.4" y="276.2">Inc.</text>
<text x="386" y="280.3">Rev:</text>
<text x="392.4" y="280.3">13.F7B9C6</text>
<text x="339" y="284">DIY Version</text>
<text x="353.2" y="284">1.0</text>
</g>
<g font-size="1.8" fill="#840000">
<text x="35" y="11.9">1</text>
<text x="85" y="11.9">2</text>
<text x="135" y="11.9">3</text>
<text x="185" y="11.9">4</text>
<text x="235" y="11.9">5</text>
<text x="285" y="11.9">6</text>
<text x="335" y="11.9">7</text>
<text x="385" y="11.9">8</text>
<text x="10.3" y="35.9">A</text>
<text x="408.3" y="35.9">A</text>
<text x="356.4" y="56.8">USB</text>
<text x="361.4" y="56.8">5V</text>
<text x="79.7" y="66" transform="rotate(-90 79.7 66)">5V</text>
<text x="360.2" y="63.2">BAT</text>
<text x="79.7" y="71" transform="rotate(-90 79.7 71)">USB</text>
<text x="189.5" y="67.8" transform="rotate(-90 189.5 67.8)">SYS</text>
<text x="360" y="71.4">SYS</text>
<text x="317.2" y="76.7" transform="rotate(-90 317.2 76.7)">BAT</text>
<text x="356.5" y="80.3">ext3.3V</text>
<text x="10.3" y="85.9">B</text>
<text x="354.8" y="89.2">LDO_3.3V</text>
<text x="408.2" y="85.9">B</text>
<text x="197.6" y="107.6">BUTTON_BACK</text>
<text x="279.1" y="117.3" transform="rotate(-90 279.1 117.3)">LDO_3.3V</text>
<text x="39.6" y="124.1">I2C_SDA</text>
<text x="39.7" y="126.7">I2C_SCL</text>
<text x="10.3" y="135.9">C</text>
<text x="81" y="135.7" transform="rotate(-90 81 135.7)">SYS</text>
<text x="408.2" y="135.9">C</text>
<text x="49.8" y="142.1" transform="rotate(-90 49.8 142.1)">VBUS</text>
<text x="129.2" y="152.9" transform="rotate(-90 129.2 152.9)">SYS</text>
<text x="199.1" y="152.9" transform="rotate(-90 199.1 152.9)">ext3.3V</text>
<text x="354.7" y="178.9" transform="rotate(-90 354.7 178.9)">VBUS</text>
<text x="381.3" y="179.5" transform="rotate(-90 381.3 179.5)">USB</text>
<text x="381.3" y="174.6" transform="rotate(-90 381.3 174.6)">5V</text>
<text x="10.3" y="185.9">D</text>
<text x="157" y="184.5">PERIPH_POWER</text>
<text x="408.2" y="185.9">D</text>
<text x="129.9" y="207.5" transform="rotate(-90 129.9 207.5)">SYS</text>
<text x="10.3" y="235.9">E</text>
<text x="408.3" y="235.9">E</text>
<text x="10.3" y="285.9">F</text>
<text x="35" y="286.9">1</text>
<text x="85" y="286.9">2</text>
<text x="135" y="286.9">3</text>
<text x="185" y="286.9">4</text>
<text x="235" y="286.9">5</text>
<text x="285" y="286.9">6</text>
<text x="335" y="286.9">7</text>
<text x="385" y="286.9">8</text>
<text x="408.3" y="285.9">F</text>
</g>
<g font-size="1.8" fill="#006464">
<text x="226.6" y="37.1">+3V3</text>
<text x="235.6" y="45.9">10k</text>
<text x="235.6" y="43.4">R34</text>
<text x="223.5" y="52.3">GPOUT</text>
<text x="364.1" y="52.8" transform="rotate(-90 364.1 52.8)">+3V3</text>
<text x="386.1" y="48.5">3V32</text>
<text x="246" y="54.8">GPOUT</text>
<text x="246" y="57.4">SDA</text>
<text x="246" y="59.9">SCL</text>
<text x="267.4" y="54.8">BAT</text>
<text x="267.5" y="57.4">BIN</text>
<text x="285.7" y="59.9">R35</text>
<text x="294.1" y="59.9">10k</text>
<text x="386.1" y="58">5V2</text>
<text x="386.1" y="54.2">5V1</text>
<text x="266.9" y="63.7">SRN</text>
<text x="266.9" y="61.2">SRP</text>
<text x="301" y="62.5">GNDREF</text>
<text x="319.4" y="63.1">1uF</text>
<text x="322" y="61.2">C63</text>
<text x="386.1" y="64.4">BAT1</text>
<text x="142.4" y="71.3">BTST</text>
<text x="151" y="68.2">C64</text>
<text x="157.1" y="68.2">47nF</text>
<text x="172.2" y="70.1">L12</text>
<text x="246" y="67.5">VDD</text>
<text x="267.2" y="67.5">VSS</text>
<text x="316.3" y="70.7">GNDREF</text>
<text x="386.1" y="68.2">BAT2</text>
<text x="117.1" y="76.4">VBUS</text>
<text x="144.2" y="75.2">SW</text>
<text x="144.2" y="77.7">SW</text>
<text x="172" y="72.6">1uH</text>
<text x="224.8" y="76.4">470nF</text>
<text x="227.3" y="74.5">C65</text>
<text x="234.3" y="76.4">2.2uF</text>
<text x="236.9" y="74.5">C66</text>
<text x="273.7" y="73.3">GNDREF</text>
<text x="386.1" y="76.4">SYS2</text>
<text x="386.1" y="72.6">SYS1</text>
<text x="117.1" y="81.5">PSEL</text>
<text x="117.1" y="79">PMID</text>
<text x="143.4" y="82.8">SYS</text>
<text x="181.5" y="82.1">C67</text>
<text x="197.5" y="82.1">C68</text>
<text x="386.7" y="81.5">EXT3V3</text>
<text x="59.1" y="85.3">C69</text>
<text x="69.2" y="86">C70</text>
<text x="117.1" y="86.6">ILIM</text>
<text x="143.4" y="85.3">SYS</text>
<text x="183.1" y="84">10uF</text>
<text x="195" y="84">10uF</text>
<text x="221.6" y="84.7">GNDREF</text>
<text x="286.3" y="86.6">R37</text>
<text x="293.1" y="86.6">10m</text>
<text x="386.7" y="85.3">EXT3V32</text>
<text x="59.1" y="92.3">1uF</text>
<text x="68.6" y="91.7">10uF</text>
<text x="102.6" y="91.7">STAT</text>
<text x="104" y="94.2">PG</text>
<text x="117.1" y="91.7">STAT</text>
<text x="117.1" y="94.2">PG_N</text>
<text x="143.5" y="90.4">BAT</text>
<text x="143.5" y="92.9">BAT</text>
<text x="168.2" y="93.6">C71</text>
<text x="189.2" y="92.3">GNDREF</text>
<text x="319.4" y="94.8">x10</text>
<text x="386.7" y="90.4">LDO1</text>
<text x="386.7" y="94.2">LDO2</text>
<text x="36" y="101.2">I2C_SDA</text>
<text x="82.6" y="101.8">470</text>
<text x="82.6" y="99.3">R36</text>
<text x="117.1" y="101.8">SCL</text>
<text x="117.1" y="99.3">SDA</text>
<text x="140.6" y="98">QON_N</text>
<text x="144.7" y="101.8">TS</text>
<text x="168.5" y="98.7">10uF</text>
<text x="179.3" y="98.7">10uF</text>
<text x="179.6" y="96.7">C72</text>
<text x="313.7" y="99.9">GNDREF</text>
<text x="319.4" y="96.7">Connector</text>
<text x="330.1" y="96.7">3P</text>
<text x="386.7" y="101.2">GND1</text>
<text x="36" y="106.3">I2C_SCL</text>
<text x="117.1" y="104.4">INT</text>
<text x="117.1" y="106.9">OTG_IUSB</text>
<text x="141.8" y="104.4">REGN</text>
<text x="174.6" y="103.7">GNDREF</text>
<text x="325.1" y="102.5">TEMP</text>
<text x="386.7" y="104.4">GND2</text>
<text x="386.7" y="107.5">GND3</text>
<text x="59.6" y="108.8">+3V3</text>
<text x="76.2" y="112">GNDREF</text>
<text x="117.1" y="109.4">CE_N</text>
<text x="143.2" y="112">PAD</text>
<text x="144.3" y="109.4">NC</text>
<text x="386.7" y="110.7">GND4</text>
<text x="64.4" y="115.6" transform="rotate(-90 64.4 115.6)">1.5k</text>
<text x="69.4" y="115.6" transform="rotate(-90 69.4 115.6)">1.5k</text>
<text x="73.9" y="115.6" transform="rotate(-90 73.9 115.6)">4.7k</text>
<text x="141.7" y="114.5">PGND</text>
<text x="141.7" y="117.1">PGND</text>
<text x="179.5" y="117.1">5.23k</text>
<text x="180.3" y="119.6">R38</text>
<text x="195" y="119">R39</text>
<text x="255" y="119.6">ADP151ACPZ-3.3-R7</text>
<text x="255.9" y="117.7">DA5</text>
<text x="370.9" y="115.8">GNDREF</text>
<text x="64.4" y="120" transform="rotate(-90 64.4 120)">R40</text>
<text x="69.4" y="120" transform="rotate(-90 69.4 120)">R41</text>
<text x="73.9" y="120" transform="rotate(-90 73.9 120)">R42</text>
<text x="167" y="123.4">4.7uF</text>
<text x="167.6" y="121.5">C73</text>
<text x="195" y="121.5">30.1k</text>
<text x="255.9" y="126">GND</text>
<text x="255.9" y="122.1">VIN</text>
<text x="266.2" y="126">VOUT</text>
<text x="309.9" y="122.1">GNDREF</text>
<text x="108.6" y="128.5">GNDREF</text>
<text x="153.1" y="129.1">GNDREF</text>
<text x="171.5" y="131">GNDREF</text>
<text x="189.9" y="131">GNDREF</text>
<text x="245.1" y="131">C74</text>
<text x="281.3" y="131.7">C75</text>
<text x="242.6" y="132.9">1uF</text>
<text x="278.8" y="133.6">1uF</text>
<text x="66.5" y="138">PWR_INT</text>
<text x="82.6" y="142.5">R44</text>
<text x="239.4" y="141.2">GNDREF</text>
<text x="248.9" y="141.8">GNDREF</text>
<text x="275.6" y="141.8">GNDREF</text>
<text x="53.9" y="148.8">R45</text>
<text x="82.6" y="145">10k</text>
<text x="111.1" y="146.3">OTG</text>
<text x="54" y="151.4">100</text>
<text x="72.9" y="153.4">G</text>
<text x="79.8" y="150.6" transform="rotate(-90 79.8 150.6)">D</text>
<text x="83.8" y="153.3">VT5</text>
<text x="83.8" y="155.8">DMN313DLT-7</text>
<text x="185.5" y="153.9">L13</text>
<text x="79.8" y="158.2" transform="rotate(-90 79.8 158.2)">S</text>
<text x="150.7" y="159">VIN</text>
<text x="172.8" y="159">SW</text>
<text x="184.2" y="156.4">470nH</text>
<text x="68" y="164.7">10k</text>
<text x="68" y="162.2">R46</text>
<text x="150.7" y="162.8">MODE</text>
<text x="150.7" y="166.6">EN</text>
<text x="171.6" y="166.6">GND</text>
<text x="173.1" y="162.8">FB</text>
<text x="201.3" y="166.6">4.7uF</text>
<text x="201.9" y="164.7">C77</text>
<text x="211.5" y="166.6">10uF</text>
<text x="212.1" y="164.7">C83</text>
<text x="121.3" y="171">2.2uF</text>
<text x="121.9" y="169.1">C76</text>
<text x="142.1" y="172.3">+3V3</text>
<text x="191.1" y="170.4">2.2uF</text>
<text x="191.8" y="168.5">C78</text>
<text x="205.8" y="172.3">GNDREF</text>
<text x="215.9" y="172.3">GNDREF</text>
<text x="68.6" y="176.8">GNDREF</text>
<text x="125.6" y="176.8">GND2</text>
<text x="151.1" y="179.3">10k</text>
<text x="151.1" y="176.8">R47</text>
<text x="203.2" y="178">SB6</text>
<text x="359.8" y="179.9">DMP1045U-7</text>
<text x="364.7" y="177.4">VT1</text>
<text x="180.9" y="180.6">GND2</text>
<text x="201.6" y="180.6">Net</text>
<text x="205.9" y="180.6">Tie</text>
<text x="361.8" y="183.3">D</text>
<text x="369.5" y="183.3">S</text>
<text x="193.6" y="190.1">GND2</text>
<text x="211.5" y="189.5">GNDREF</text>
<text x="366.1" y="190.6" transform="rotate(-90 366.1 190.6)">G</text>
<text x="354.6" y="203.5" transform="rotate(-90 354.6 203.5)">E2</text>
<text x="381.2" y="203.5" transform="rotate(-90 381.2 203.5)">E1</text>
<text x="188" y="208.5">L14</text>
<text x="200.6" y="205.3">R70</text>
<text x="206" y="205.3">1.5</text>
<text x="249" y="208.5">L15</text>
<text x="258.4" y="205.3">R71</text>
<text x="263.8" y="205.3">3.3</text>
<text x="272.9" y="207.2">+3V3</text>
<text x="354.6" y="209.3" transform="rotate(-90 354.6 209.3)">C2</text>
<text x="357.1" y="209.3" transform="rotate(-90 357.1 209.3)">B2</text>
<text x="377.4" y="209.3" transform="rotate(-90 377.4 209.3)">B1</text>
<text x="381.2" y="209.3" transform="rotate(-90 381.2 209.3)">C1</text>
<text x="153.3" y="213.6">VIN</text>
<text x="175.3" y="213.6">SW</text>
<text x="186.7" y="211">470nH</text>
<text x="200.6" y="211">R16</text>
<text x="206" y="211">1.5</text>
<text x="247.7" y="211">470nH</text>
<text x="258.4" y="211">R48</text>
<text x="263.8" y="211">3.3</text>
<text x="153.3" y="217.4">MODE</text>
<text x="153.3" y="221.2">EN</text>
<text x="173.2" y="221.2">EPAD</text>
<text x="175.6" y="217.4">FB</text>
<text x="221" y="221.2">4.7uF</text>
<text x="221.6" y="219.3">C81</text>
<text x="231.1" y="221.2">10uF</text>
<text x="231.8" y="219.3">C80</text>
<text x="267.3" y="220.6">C9</text>
<text x="121.9" y="225.7">2.2uF</text>
<text x="122.6" y="223.7">C79</text>
<text x="212.1" y="225.7">2.2uF</text>
<text x="212.7" y="223.7">C82</text>
<text x="225.4" y="226.9">GNDREF</text>
<text x="235.6" y="226.9">GNDREF</text>
<text x="266.7" y="222.5">10uF</text>
<text x="352" y="227.9" transform="rotate(-90 352 227.9)">100k</text>
<text x="378.7" y="227.2" transform="rotate(-90 378.7 227.2)">100k</text>
<text x="126.3" y="231.4">GND1</text>
<text x="163.5" y="231.4">Net</text>
<text x="165.1" y="228.8">SB5</text>
<text x="167.8" y="231.4">Tie</text>
<text x="271.2" y="228.2">GNDREF</text>
<text x="352" y="231.8" transform="rotate(-90 352 231.8)">R3</text>
<text x="378.7" y="231.2" transform="rotate(-90 378.7 231.2)">R4</text>
<text x="216.4" y="234.5">GND1</text>
<text x="351.2" y="239">GNDREF</text>
<text x="377.8" y="239">GNDREF</text>
<text x="154.8" y="240.9">GND1</text>
<text x="173.4" y="240.3">GNDREF</text>
</g>
<g font-size="1.8" fill="#a90000">
<text x="240.7" y="53.7">A1</text>
<text x="273.6" y="53.7">C3</text>
<text x="240.7" y="56.3">A2</text>
<text x="240.7" y="58.8">A3</text>
<text x="273.6" y="56.3">B1</text>
<text x="273.6" y="60.1">C1</text>
<text x="273.6" y="62.6">C2</text>
<text x="148.5" y="70.2">21</text>
<text x="240.6" y="66.4">B3</text>
<text x="273.6" y="66.4">B2</text>
<text x="113" y="77.9">23</text>
<text x="113.6" y="75.3">1</text>
<text x="148.5" y="74">19</text>
<text x="148.5" y="76.6">20</text>
<text x="113.6" y="80.4">2</text>
<text x="148.5" y="81.7">15</text>
<text x="113" y="85.5">10</text>
<text x="148.5" y="89.3">13</text>
<text x="148.5" y="84.2">16</text>
<text x="320" y="87.4">1</text>
<text x="320" y="89.9">2</text>
<text x="113.6" y="90.6">4</text>
<text x="113.6" y="93.1">3</text>
<text x="148.5" y="91.8">14</text>
<text x="320" y="92.5">3</text>
<text x="113.6" y="100.7">5</text>
<text x="113.6" y="98.2">6</text>
<text x="148.5" y="100.7">11</text>
<text x="148.5" y="96.9">12</text>
<text x="113.6" y="103.3">7</text>
<text x="113.6" y="105.8">8</text>
<text x="148.5" y="103.3">22</text>
<text x="113.6" y="108.3">9</text>
<text x="148.5" y="113.4">17</text>
<text x="148.5" y="108.3">24</text>
<text x="148.5" y="110.9">25</text>
<text x="148.5" y="116">18</text>
<text x="253.9" y="124.8">1</text>
<text x="253.9" y="121">3</text>
<text x="271.7" y="124.8">2</text>
<text x="145.3" y="161.7">B1</text>
<text x="145.4" y="157.9">A2</text>
<text x="178.4" y="157.9">B2</text>
<text x="178.5" y="161.7">A1</text>
<text x="145.3" y="165.5">B3</text>
<text x="178.5" y="165.5">A3</text>
<text x="353.4" y="197.6" transform="rotate(-90 353.4 197.6)">4</text>
<text x="380.1" y="197.6" transform="rotate(-90 380.1 197.6)">1</text>
<text x="148" y="212.5">A2</text>
<text x="180.9" y="212.5">B2</text>
<text x="353.4" y="214.1" transform="rotate(-90 353.4 214.1)">3</text>
<text x="356" y="214.1" transform="rotate(-90 356 214.1)">5</text>
<text x="376.3" y="214.1" transform="rotate(-90 376.3 214.1)">2</text>
<text x="380.1" y="214.1" transform="rotate(-90 380.1 214.1)">6</text>
<text x="147.9" y="216.3">B1</text>
<text x="147.9" y="220.1">B3</text>
<text x="181" y="216.3">A1</text>
<text x="181" y="220.1">A3</text>
</g>
<g font-size="1.8" fill="#0000c2">
<text x="127" y="71.5">LiPo</text>
<text x="132.2" y="71.5">CHRG</text>
<text x="324.5" y="88">BAT</text>
<text x="324.5" y="93.1">GND</text>
<text x="324.5" y="90.6">Temperature</text>
<text x="252.7" y="130.3">Changed</text>
<text x="262" y="130.3">DA5</text>
<text x="252.7" y="132.3">From</text>
<text x="252.7" y="134.4">To ADP151ACPZ-3.3-R7</text>
<text x="258.6" y="132.3">RS3221-3.3YF3</text>
</g>
<g font-size="1.8" fill="#939391">
<text x="311.4" y="108.1" transform="rotate(-90 311.4 108.1)">DNP</text>
<text x="311.4" y="115" transform="rotate(-90 311.4 115)">R43</text>
<text x="344.2" y="205.3">VD37</text>
<text x="344.2" y="207.9">DNP</text>
</g>
</svg>
